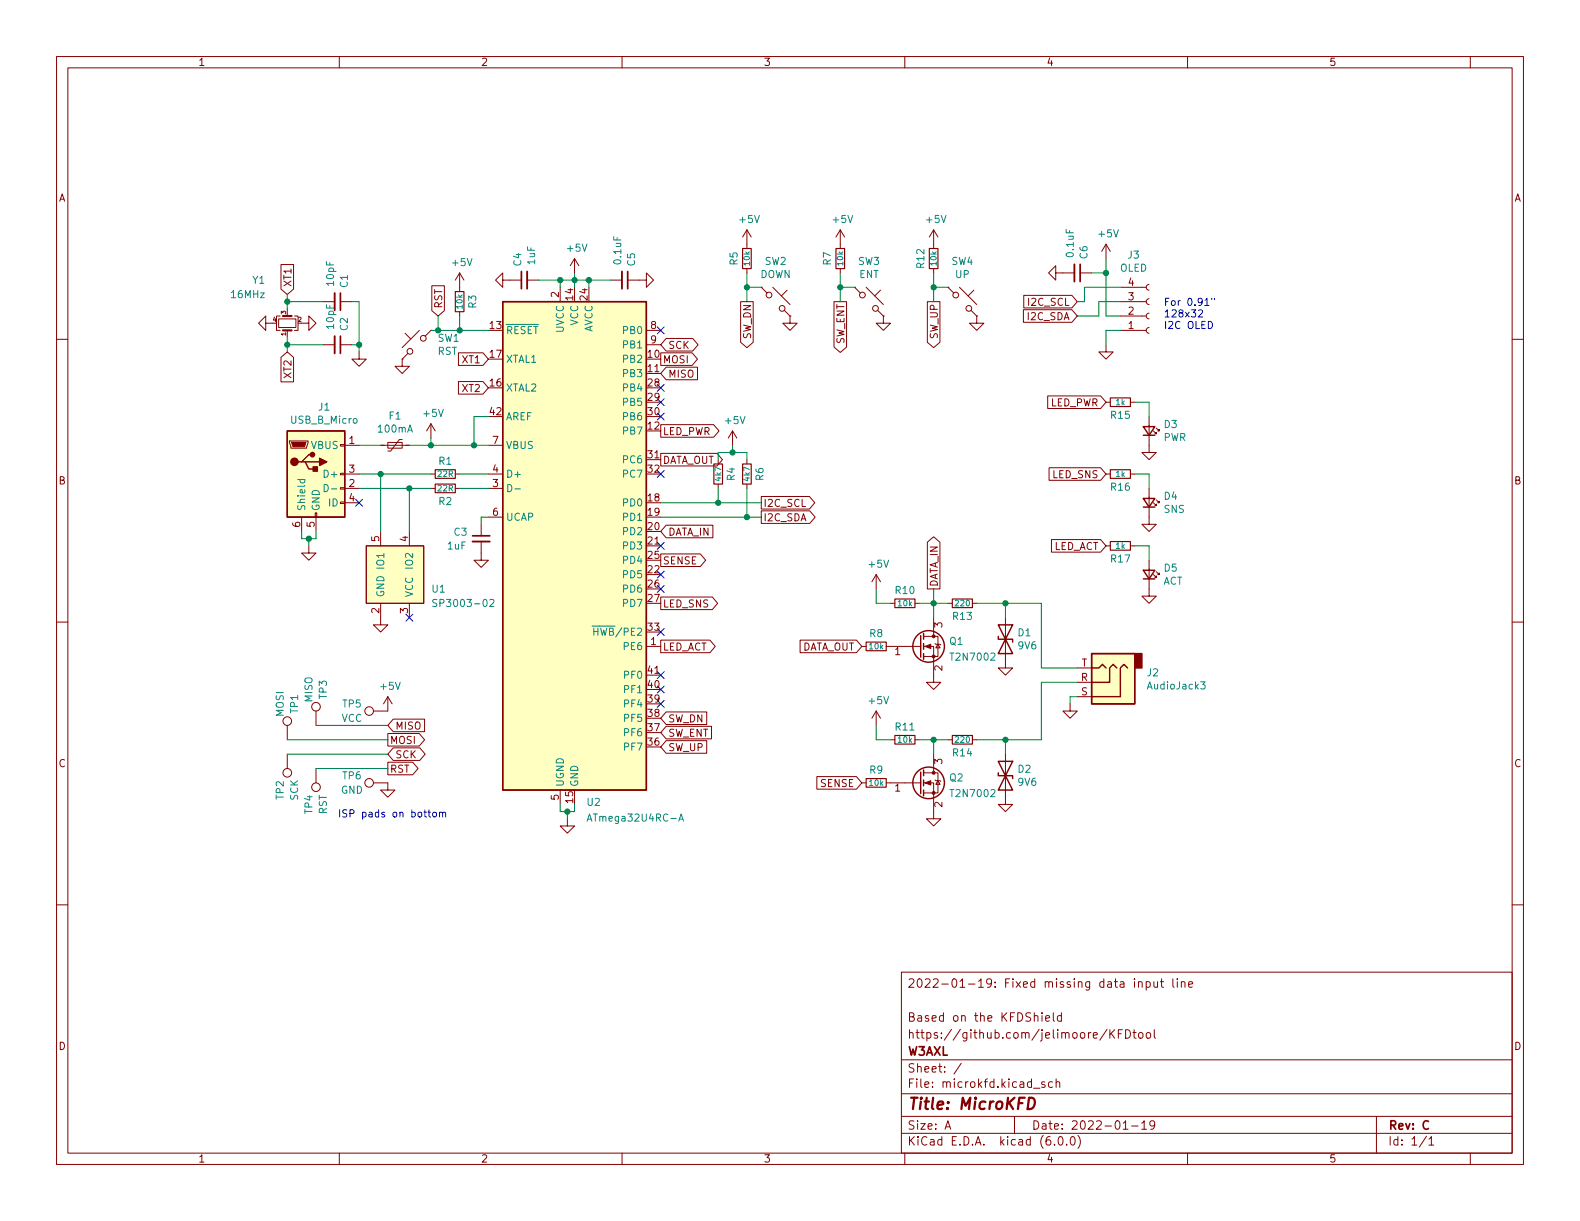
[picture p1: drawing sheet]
<svg xmlns="http://www.w3.org/2000/svg" width="279mm" height="216mm" viewBox="0 0 279 216" stroke-linecap="round" stroke-linejoin="round" font-family="sans-serif">
<g fill="none" stroke="#840000" stroke-width=".18">
<path d="M10 10h259.4v195.9h-259.4zM12 12h255.4v191.9h-255.4zM60 10v2M110 10v2M160 10v2M210 10v2M260 10v2M10 60h2M47 57.2v-1.3l-1.3 1.3 1.3 1.2v-1.2h1.3M49.3 56.4h3v1.5h-3zM49.5 55.9h-.6v2.5h.6M49.7 46.8h2.2v4.3l-1.1 1-1.1-1z"/>
<path d="M50.8 54.6v1.3M50.8 58.4v1.3M52.1 55.9h.6v2.5h-.6M53.3 57.2h1.3v-1.3l1.3 1.3-1.3 1.2v-1.2M57.1 53.3h2.1M60.2 53.3h2M71.6 58.9l1 1M74.2 58.4l-3.1 3.1M76.2 58.4l-1 1M76.2 58.4h.1M76.4 50.5h2.2v4.4l-1.1 1-1.1-1zM81.3 48.3v3.3"/>
<path d="M81.3 55.1v.8M81.3 48.3l-.8 1.2M81.3 48.3l.7 1.2M88.9 49.5v-1.2l-1.3 1.2 1.3 1.3v-1.3h3.3M93.2 49.5h2M99.1 50.8v2.5M101.6 45.7l-.8 1.3M101.6 45.7v2.6M101.6 45.7l.8 1.3M107.9 49.5h2.1M111 49.5h3.3v-1.2l1.3 1.2-1.3 1.3v-1.3M114.3 58.4h2.5"/>
<path d="M117.8 59.8h4.7l.9 1.2-.9 1.1h-4.7l-1-1.1zM131 53.3h2.2v7.2l-1.1 1-1.1-1zM132.1 40.6l-.8 1.3M132.1 40.6v3.3M132.1 47.5v.8M132.1 40.6l.7 1.3M134.6 50.8l1 1M134.6 50.8h.1M136.7 50.8l3 3M138.7 54.9l1 1M139.2 51.3l-1 1M139.7 55.9v1.3h1.3l-1.3 1.2-1.3-1.2h1.3"/>
<path d="M139.7 55.9h.1M147.5 53.3h2.2v8.1l-1.1 .9-1.1-.9zM148.6 40.6v3.3M148.6 47.5v.8M148.6 40.6l-.8 1.3M148.6 40.6l.8 1.3M151.1 50.8l1 1M151.1 50.8h.1M153.2 50.8l3 3M155.2 54.9l1 1M155.7 51.3l-1 1M156.2 55.9v1.3h1.3l-1.3 1.2-1.3-1.2h1.3"/>
<path d="M156.2 55.9h.1M164 53.3h2.2v7.2l-1.1 1-1.1-1zM165.1 40.6v3.3M165.1 47.5v.8M165.1 40.6l-.8 1.3M165.1 40.6l.8 1.3M167.6 50.8l1.1 1M167.6 50.8h.1M169.7 50.8l3 3M171.7 54.9l1 1M172.2 51.3l-1 1M172.7 55.9h.1"/>
<path d="M172.7 55.9v1.3h1.3l-1.3 1.2-1.3-1.2h1.3M181 54.8h8.5l1 1.1-1 1.1h-8.5zM181 52.2h8.5l1 1.1-1 1.2h-8.5zM186.7 48.3v-1.3l-1.3 1.3 1.3 1.2v-1.2h3.3M191 48.3h2M195.6 43.2l-.8 1.3M195.6 43.2v2.5M195.6 43.2l.7 1.3M198.1 53.3h4.6M198.1 50.8h4.6M198.1 55.9h4.6M198.1 58.4h4.6"/>
<path d="M203.2 50.3l-.4 .1-.1 .4 .1 .4 .4 .1M203.2 52.8l-.4 .2-.1 .3 .1 .4 .4 .1M203.2 55.4l-.4 .1-.1 .4 .1 .3 .4 .2M203.2 57.9l-.4 .2-.1 .3 .1 .4 .4 .1M267.4 60h2M49.7 63.2l1.1-1 1.1 1v4.3h-2.2zM51.2 78h3.3v.2l-.3 1h-2.8zM57.1 61h2.1M60.2 78.6h.8v.3h-.8zM60.2 61h2M61 78.7h2.5M63.5 62.2v1.3h1.3l-1.3 1.3-1.3-1.3h1.3"/>
<path d="M67.3 78.7h5.1M68.6 78.2h2.5v1h-2.5zM71.1 63.5v1.3h1.3l-1.3 1.2-1.3-1.2h1.3M71.1 63.5h.1M71.1 77.7h-.5l-1.5 2.1h-.5M72.1 62.5l-1 1M76.2 74.9l-.8 1.3M76.2 74.9v2.6M76.2 74.9l.8 1.3M81.1 67.5h4.3l1 1.1-1 1.1h-4.3zM81.1 62.4h4.3l1 1.1-1 1.1h-4.3zM86.4 78.7h2.5"/>
<path d="M114.3 61h2.5M114.3 66h2.5M116.8 75.1h9.4l1 1.1-1 1.1h-9.4zM116.8 62.4h5.6l.9 1.1-.9 1.1h-5.6zM117.8 64.9h5.5v2.3h-5.5l-1-1.2zM129.5 76.2l-.7 1.3M129.5 76.2v2.5M129.5 76.2l.8 1.3M185.3 70h9.3l1 1.1-1 1.1h-9.3zM195.6 61v1.2h1.2l-1.2 1.3-1.3-1.3h1.3M195.6 71.1h.7M199.9 71.1h.8"/>
<path d="M203.2 73.7v6.3h1.3l-1.3 1.3-1.3-1.3h1.3M204 76.2l.5 .5v-.2v.2h-.3M204.5 75.7l.5 .5v-.3v.3h-.3M53.3 91.4v2.6M54.6 96.5v1.3h1.3l-1.3 1.3-1.3-1.3h1.3M55.8 90.7h.2v.7h-.2zM55.9 91.4v2.6M60.2 88.8h.8v.2h-.8zM60.2 86.2h.8v.3h-.8zM60.2 83.7h.8v.2h-.8zM61 83.8h2.5M61 86.4h2.5"/>
<path d="M61 88.9h2.5M64.8 96.5h10.1v10.2h-10.1zM67.3 94v2.5M72.4 94v2.5M76.2 83.8h.8M76.2 86.4h.8M80.5 83.8h.8M80.5 86.4h.8M85.1 95.8v3.3h1.3l-1.3 1.2-1.3-1.2h1.3M85.1 92.7v2M86.4 83.8h2.5M86.4 86.4h2.5"/>
<path d="M86.4 91.4h2.5M114.3 96.5h2.5M114.3 81.3h2.5M116.8 80.2h10l1 1.1-1 1.1h-10zM116.8 97.9h7l1 1.2-1 1.1h-7zM117.8 92.9h8.3v2.2h-8.3l-1-1.1zM127 85.6v.8M132.1 81.3v.7M132.1 85.6v.8M134.6 87.8h8.5l1 1.1-1 1.1h-8.5zM134.6 90.3h8.6l.9 1.1-.9 1.2h-8.6zM164 95.9l1.1-1 1.1 1v8.2h-2.2z"/>
<path d="M185.5 82.7h9.1l1 1.1-1 1.1h-9.1zM185.9 95.4h8.7l1 1.1-1 1.1h-8.7zM195.6 83.8h.7M195.6 96.5h.7M199.9 83.8h.8M199.9 96.5h.8M203.2 99.1v6.3h1.3l-1.3 1.3-1.3-1.3h1.3M203.2 86.4v6.3h1.3l-1.3 1.3-1.3-1.3h1.3M204 88.9l.5 .5v-.2v.2h-.3M204.5 88.4l.5 .5v-.3v.3h-.3M10 110h2M67.3 106.7v3.8h1.3l-1.3 1.3-1.3-1.3h1.3"/>
<path d="M72.4 106.7v2.5M114.3 114.3h2.5M114.3 119.4h2.5M116.8 113.2h8.7l1 1.1-1 1.1h-8.7zM116.8 105.6h9.2l.9 1.1-.9 1.1h-9.2zM141.5 113.2h9.9l1 1.1-1 1.1h-9.9zM152.4 114.3h.8M154.9 101.6v2.5M154.9 101.6l-.7 1.3M154.9 101.6l.8 1.3M156.7 114.3h6.1M157.5 106.7h.7"/>
<path d="M161.8 106.7h.8M163.3 114.3h1.8v6.4h1.3l-1.3 1.2-1.3-1.2h1.3M163.3 112.5h2.6v3.6h-2.6M165.1 109.2v3.3M165.4 113.8l.1 .1h.7l.2 .1M165.9 113.9l.3 .7h-.7zM167.6 106.7h.8M172 106.7h.7M177.8 109.2v8.9h1.3l-1.3 1.3-1.3-1.3h1.3M190.5 118.1h2.5M204 101.6l.5 .5v-.2v.2h-.3M204.5 101.1l.5 .5v-.3v.3h-.3"/>
<path d="M267.4 110h2M50.8 128.3v2.5M50.8 133.4v2.5M55.9 125.7v2.6M55.9 135.9v2.5M66 138.4h2.6v1.3h1.2l-1.2 1.3-1.3-1.3h1.3M68.6 129.7h5.5l1 1.1-1 1.1h-5.5zM68.6 134.8h4.4l.9 1.1-.9 1.1h-4.4zM68.6 123.2v2.5h-2.6M68.6 123.2l-.8 1.3M68.6 123.2l.7 1.3M69.5 127.2h5.6v2.2h-5.6l-.9-1.1z"/>
<path d="M69.5 132.2h4.7l1 1.2-1 1.1h-4.7l-.9-1.1zM99.1 139.7v2.5M117.8 131h7.2v2.2h-7.2l-1-1.1zM117.8 125.9h7.2v2.2h-7.2l-1-1.1zM117.8 128.4h8v2.3h-8l-1-1.2zM144.4 137.3h7l1 1.1-1 1.1h-7zM152.4 138.4h.8M154.9 125.7l-.7 1.3M154.9 125.7v2.6M154.9 125.7l.8 1.3M156.7 138.4h6.1M157.5 130.8h.7"/>
<path d="M161.8 130.8h.8M163.3 138.4h1.8v6.4h1.3l-1.3 1.3-1.3-1.3h1.3M163.3 136.7h2.6v3.5h-2.6M165.1 133.4v3.3M165.4 137.9l.1 .1h.7l.2 .2M165.9 138l.3 .7h-.7zM167.6 130.8h.8M172 130.8h.7M177.8 133.4v8.8h1.3l-1.3 1.3-1.3-1.3h1.3M189.2 124.5v1.2h1.3l-1.3 1.3-1.2-1.3h1.2M190.5 120.7h2.5M190.5 123.2h2.5"/>
<path d="M10 160h2M100.3 144.8v1.3h1.3l-1.3 1.2-1.2-1.2h1.2M267.4 160h2M159.4 171.9h108v32h-108zM184.3 179.1v.1M184.3 179.6v1M186.3 179.1v1.3l.2 .2M187.7 179.6h-.4l-.3 .3v.4l.1 .2h.6M187.7 179.1v1.5M200.6 173.1v.1M200.6 173.6v1M201.3 173.7l.2-.1h.4l.1 1"/>
<path d="M201.3 173.6v1M202.7 173.6h.4l.3 .3v.4l-.1 .2h-.6M202.7 173.6v1.5M204 173.6l.1 .9 .4 .1 .2-.2M204.7 173.6v1M205.2 173.6h.6M205.4 173.1v1.3l.4 .2M207.4 173.1v1.3l.2 .2M208.2 173.1v.1M208.2 173.6v1M208.9 173.7l.2-.1h.4v1M208.9 173.6v1"/>
<path d="M210.2 174.1l.7-.2-.1-.3h-.4l-.2 .2 .1 .7h.5M159.4 197.4h108M159.4 193.4h108M159.4 187.4h108M167.1 199.7l.5-1.5 .5 1.5M167.3 199.2h.7M170 188l-1.3 1.9M179.4 197.4v3M182.8 192.4h1.1M184.8 191.4l-.4-.1-.2 .2 .1 .2 .5 .2v.3h-.6M184.9 180.1l.7-.2-.1-.3h-.4l-.2 .2 .1 .7h.5M186.1 191.4l-.4-.1-.3 .3v.4l.1 .2h.6"/>
<path d="M186.8 191.4l.2-.1 .3 .1 .1 .9M186.8 190.8v1.5M195.8 182l-1.3 1.9M196.3 182.1v1.5M196.5 182.7l.6 .9M197.1 182.1l-.8 .8M197.8 182.8h.5M198.5 182.1h-.7v1.5M198.6 199.7h.9M199 182.1a.76 .76 0 0 1 .9 .7 .76 .76 0 0 1-.9 .8zM200.1 199.1h1.2M200.3 182.6h.6"/>
<path d="M200.5 182.1v1.3l.4 .2M201.5 182.6h.3l.3 .3v.4l-.3 .3-.3-.1-.2-.2v-.4zM201.9 198.6l.4-.4v1.5M201.9 199.7h.9M202.8 182.6h.4l.3 .3v.4l-.3 .3-.4-.1-.1-.2v-.4zM204.1 182.1v1.3l.2 .2M204.2 198.8l-.3 .3-.4-.1-.2-.2 .2-.6h.4l.2 .1a.99 .99 0 0 1-.3 1.4h-.3M243.4 197.4v6.5M60 203.9v2M110 203.9v2M159.4 200.4h108M160 203.9v2"/>
<path d="M186.5 202.3v.2M187.3 201h.2a.81 .81 0 0 1 .6 .6 .81 .81 0 0 1-.3 .8l-.2 .1a.81 .81 0 0 1-.6-.6 .81 .81 0 0 1 .3-.9zM188.6 202.3v.2M189.5 201h.1a.81 .81 0 0 1 .6 .6 .81 .81 0 0 1-.3 .8l-.1 .1a.81 .81 0 0 1-.6-.6 .81 .81 0 0 1 .3-.9zM190.6 200.8a1.72 1.72 0 0 1 0 2.2M210 203.9v2M252.3 200.9l-1.3 1.9M252.7 201.4l.4-.4v1.5M252.7 202.5h.8M260 203.9v2"/>
<circle cx="74.9" cy="59.8" r=".51"/>
<circle cx="136" cy="52.2" r=".51"/>
<circle cx="138.3" cy="54.5" r=".51"/>
<circle cx="152.5" cy="52.2" r=".51"/>
<circle cx="154.8" cy="54.5" r=".51"/>
<circle cx="169" cy="52.2" r=".51"/>
<circle cx="171.3" cy="54.5" r=".51"/>
<circle cx="72.5" cy="62.1" r=".51"/>
<circle cx="50.8" cy="136.7" r=".76"/>
<circle cx="50.8" cy="127.5" r=".76"/>
<circle cx="55.9" cy="139.2" r=".76"/>
<circle cx="55.9" cy="125" r=".76"/>
<circle cx="65.3" cy="138.4" r=".76"/>
<circle cx="65.3" cy="125.7" r=".76"/>
</g>
<path d="M182 194.1h.4a1.08 1.08 0 0 1 .6 1.1 1.08 1.08 0 0 1-.8 .9h-.5z" fill="none" stroke="#840000" stroke-width=".4"/>
<g fill="none" stroke="#840000" stroke-width=".25">
<path d="M88.9 53.3h25.4v86.4h-25.4zM50.8 76.2h10.2v15.2h-10.2zM202.2 75.4h2l-1 1.6zM202.2 77h2M53.3 81.7h.7l.6 1.2h1.3M54 81.7h2.5M55.2 80.4h-.6l-1.3 1.3h-.6M202.2 88.1h2l-1 1.6zM202.2 89.7h2M162.8 112.4v3.8M163.3 112v1M163.3 113.8v1"/>
<path d="M163.3 115.6v1M176.5 112.5v.5h2.6v.5M176.5 110.5l2.6 5.1h-2.6l2.6-5.1zM193 115.6h7.7v8.9h-7.7zM193 118.1h1.3l.6-.6 .7 .6M197.5 118.1l-.7-.6-.6 .6v2.6h-3.2M199.4 118.1l-.6-.6-.7 .6v5.1h-5.1M202.2 100.8h2l-1 1.6zM202.2 102.4h2M162.8 136.5v3.8M163.3 136.1v1.1M163.3 137.9v1"/>
<path d="M163.3 139.7v1M176.5 136.7v.5h2.6v.5M176.5 134.6l2.6 5.1h-2.6l2.6-5.1z"/>
<circle cx="164.2" cy="114.3" r="2.79"/>
<circle cx="164.2" cy="138.4" r="2.79"/>
</g>
<g fill="#840000" stroke="#840000" stroke-width=".18">
<path d="M163.6 114.3l1-.4v.8z"/>
<path d="M163.6 138.4l1-.4v.8z"/>
<path d="M51.6 78.2h2.5l-.3 .8h-2z"/>
<circle cx="165.1" cy="116.1" r=".25"/>
<circle cx="165.1" cy="112.5" r=".25"/>
<circle cx="165.1" cy="140.2" r=".25"/>
<circle cx="165.1" cy="136.7" r=".25"/>
</g>
<path d="M59.2 51.8v3.1M59.2 59.4v3.1M93.2 48v3.1M110 48v3.1M190 46.7v3.1M83.6 95.8h3" fill="none" stroke="#840000" stroke-width=".33"/>
<path d="M60.2 51.8v3.1M60.2 59.4v3.1M92.2 48v3.1M111 48v3.1M191 46.7v3.1M83.6 94.7h3" fill="none" stroke="#840000" stroke-width=".3"/>
<g fill="none" stroke="#840000" stroke-width=".2">
<path d="M80.5 51.6h1.5v3.5h-1.5zM131.3 43.9h1.5v3.6h-1.5zM147.8 43.9h1.6v3.6h-1.6zM164.3 43.9h1.6v3.6h-1.6zM196.3 70.4h3.6v1.5h-3.6zM77 85.6h3.5v1.5h-3.5zM77 83.1h3.5v1.5h-3.5zM126.2 82h1.6v3.6h-1.6zM131.3 82h1.5v3.6h-1.5zM196.3 83.1h3.6v1.5h-3.6zM196.3 95.8h3.6v1.5h-3.6zM153.2 113.5h3.5v1.6h-3.5z"/>
<path d="M158.2 105.9h3.6v1.5h-3.6zM168.4 105.9h3.6v1.5h-3.6zM153.2 137.7h3.5v1.5h-3.5zM158.2 130h3.6v1.6h-3.6zM168.4 130h3.6v1.6h-3.6z"/>
</g>
<path d="M50 58.4h1.6M50 55.9h1.6" fill="none" stroke="#840000" stroke-width=".38"/>
<g fill="#ffffc2" stroke="#ffffc2" stroke-width=".18">
<path d="M193 115.6h7.7v8.9h-7.7z"/>
<path d="M64.8 96.5h10.1v10.2h-10.1z"/>
<path d="M88.9 53.3h25.4v86.4h-25.4z"/>
<path d="M50.8 76.2h10.2v15.2h-10.2z"/>
</g>
<g fill="#840000" stroke="#840000" stroke-width=".25">
<path d="M200.7 115.6h1.2v2.5h-1.2z"/>
<path d="M56.5 81l1.3 .7-1.3 .6z"/>
<path d="M55.4 82.6h.7v.7h-.7z"/>
<circle cx="52.1" cy="81.7" r=".63"/>
<circle cx="55.2" cy="80.4" r=".38"/>
</g>
<path d="M52.6 84.8h1.3M53.1 84.8v.3l.2 .3 .6-.1v-.5M57.3 85.7a.64 .64 0 0 1 .8 .6 .64 .64 0 0 1-.8 .6zM58.6 86.5h1M89.8 85.7a.64 .64 0 0 1 .7 .6 .64 .64 0 0 1-.7 .6zM91.1 86.5h.9M77.2 106h-.4l-.2 .1v.4l.5 .2 .1 .3-.2 .3-.5-.1M86.6 106.1l.5-.1 .2 .3-.7 1h.7M212.3 120.6h.8l-.4 .4 .4 .2v.5l-.2 .1-.6-.1M103.8 145.2l.4-1.3 .5 1.3M120 145.2l.5-1.3 .4 1.3M120.1 144.8h.7" fill="none" stroke="#008484" stroke-width=".18"/>
<path d="M211.9 54.9l.5-.1 .3 .3-.8 1h.8M213.1 54h.7M213.7 56.8a.64 .64 0 0 1 .7 .7 .64 .64 0 0 1-.7 .6zM214.3 52.7v.3M214.8 52.7v.3M75.7 143.6h.5M75.9 143.2v1.1l.3 .2M76.6 143.7l.3-.1 .3 .3v.3l-.3 .3-.3-.1-.1-.2zM77.7 143.7l.2-.1 .3 .1 .1 .8M77.7 143.6v.9M78.3 143.8l.2-.2 .3 .1v.8" fill="none" stroke="#0000c2" stroke-width=".18"/>
<g fill="none" stroke="#008400" stroke-width=".18">
<path d="M50.8 53.3h6.3M50.8 52.1v2.5M50.8 59.7v2.5M62.2 53.3h1.3v8.9M76.2 58.4h10.2M77.5 55.9v2.5M81.3 55.9v2.5M95.2 49.5h12.7M99.1 49.5v1.3M101.6 48.3v2.5M104.1 49.5v1.3M132.1 48.3v5"/>
<path d="M132.1 50.8h2.5M148.6 48.3v5M148.6 50.8h2.5M165.1 48.3v5M165.1 50.8h2.5M193 48.3h2.6M195.6 45.7v10.2h2.5M198.1 50.8h-6.3v2.5h-1.3M198.1 53.3h-3.8v2.6h-3.8M198.1 58.4h-2.5v2.6M50.8 61h6.3M62.2 61h1.3"/>
<path d="M63.5 78.7h3.8M72.4 78.7h14M76.2 77.5v1.2M86.4 73.7h-2.6v5M129.5 78.7v1.3M200.7 71.1h2.5v2.6M53.3 94v1.3h2.6v-1.3M54.6 95.3v1.2M63.5 86.4h12.7M63.5 83.8h12.7M67.3 83.8v10.2M72.4 86.4v7.6"/>
<path d="M81.3 86.4h5.1M81.3 83.8h5.1M86.4 91.4h-1.3v1.3M116.8 91.4h17.8M116.8 88.9h17.8M127 81.3v-1.3h5.1v1.3M127 86.4v2.5M132.1 86.4v5M200.7 83.8h2.5v2.6M200.7 96.5h2.5v2.6M154.9 104.1v2.6h2.6M162.6 106.7h5"/>
<path d="M165.1 104.1v5.1M172.7 106.7h11.4v11.4h6.4M177.8 106.7v2.5M50.8 130.8h17.8M50.8 133.4h17.8M55.9 128.3h12.7M55.9 135.9h12.7M154.9 128.3v2.5h2.6M162.6 130.8h5M165.1 130.8v2.6M177.8 130.8v2.6M190.5 123.2h-1.3v1.3"/>
<path d="M190.5 120.7h-6.4v10.1h-11.4M99.1 142.2v1.3h2.5v-1.3M100.3 143.5v1.3"/>
</g>
<g fill="none" stroke="#000084" stroke-width=".18">
<path d="M116.2 57.8l1.2 1.2M117.4 57.8l-1.2 1.2M116.2 70.5l1.2 1.2M116.2 68l1.2 1.2M116.2 73.1l1.2 1.2M117.4 70.5l-1.2 1.2M117.4 68l-1.2 1.2M117.4 73.1l-1.2 1.2M62.9 88.3l1.2 1.2M64.1 88.3l-1.2 1.2M116.2 95.9l1.2 1.2M116.2 83.2l1.2 1.2"/>
<path d="M117.4 95.9l-1.2 1.2M117.4 83.2l-1.2 1.2M71.8 108.6l1.2 1.2M73 108.6l-1.2 1.2M116.2 118.8l1.2 1.2M116.2 103.5l1.2 1.2M116.2 101l1.2 1.2M116.2 111.2l1.2 1.2M117.4 118.8l-1.2 1.2M117.4 103.5l-1.2 1.2M117.4 101l-1.2 1.2M117.4 111.2l-1.2 1.2"/>
<path d="M116.2 121.3l1.2 1.2M116.2 123.9l1.2 1.2M117.4 121.3l-1.2 1.2M117.4 123.9l-1.2 1.2"/>
</g>
<g fill="#008400" stroke="#008400" stroke-width=".18">
<circle cx="129.5" cy="80" r=".46"/>
<circle cx="132.1" cy="50.8" r=".46"/>
<circle cx="165.1" cy="50.8" r=".46"/>
<circle cx="148.6" cy="50.8" r=".46"/>
<circle cx="195.6" cy="48.3" r=".46"/>
<circle cx="177.8" cy="106.7" r=".46"/>
<circle cx="177.8" cy="130.8" r=".46"/>
<circle cx="165.1" cy="130.8" r=".46"/>
<circle cx="132.1" cy="91.4" r=".46"/>
<circle cx="165.1" cy="106.7" r=".46"/>
<circle cx="127" cy="88.9" r=".46"/>
<circle cx="72.4" cy="86.4" r=".46"/>
<circle cx="67.3" cy="83.8" r=".46"/>
<circle cx="83.8" cy="78.7" r=".46"/>
<circle cx="76.2" cy="78.7" r=".46"/>
<circle cx="54.6" cy="95.3" r=".46"/>
<circle cx="104.1" cy="49.5" r=".46"/>
<circle cx="99.1" cy="49.5" r=".46"/>
<circle cx="101.6" cy="49.5" r=".46"/>
<circle cx="81.3" cy="58.4" r=".46"/>
<circle cx="50.8" cy="61" r=".46"/>
<circle cx="63.5" cy="61" r=".46"/>
<circle cx="77.5" cy="58.4" r=".46"/>
<circle cx="50.8" cy="53.3" r=".46"/>
<circle cx="100.3" cy="143.5" r=".46"/>
</g>
<text font-size="2.8" fill="#840000" x="160.4" y="196.2">Title: MicroKFD</text>
<g font-size="2.1" fill="#840000">
<text x="160.4" y="174.6">2022-01-19: Fixed missing data input line</text>
<text x="160.4" y="183.6">https://github.com/jelimoore/KFDtool</text>
<text x="160.4" y="180.6">Based on the KFDShield</text>
<text x="160.4" y="189.7">Sheet: /</text>
<text x="160.4" y="186.7">W3AXL</text>
<text x="160.4" y="192.4">File: microkfd.kicad_sch</text>
<text x="160.4" y="202.5">KiCad E.D.A. kicad (6.0.0)</text>
<text x="160.4" y="199.7">Size: A</text>
<text x="182.4" y="199.7">Date: 2022-01-19</text>
<text x="245.4" y="199.7">Rev: C</text>
<text x="245.4" y="202.5">Id: 1/1</text>
</g>
<g font-size="1.8" fill="#840000">
<text x="35" y="11.6">1</text>
<text x="85" y="11.6">2</text>
<text x="135" y="11.6">3</text>
<text x="185" y="11.6">4</text>
<text x="235" y="11.6">5</text>
<text x="10.3" y="35.6">A</text>
<text x="267.7" y="35.6">A</text>
<text x="51.5" y="50.8" transform="rotate(-90 51.5 50.8)">XT1</text>
<text x="98.8" y="52.6" transform="rotate(-90 98.8 52.6)">2</text>
<text x="101.3" y="53.1" transform="rotate(-90 101.3 53.1)">14</text>
<text x="103.9" y="53.1" transform="rotate(-90 103.9 53.1)">24</text>
<text x="199.5" y="53.1">3</text>
<text x="199.5" y="50.5">4</text>
<text x="78.2" y="54.6" transform="rotate(-90 78.2 54.6)">RST</text>
<text x="86.6" y="58.2">13</text>
<text x="115.1" y="58.2">8</text>
<text x="165.8" y="59.9" transform="rotate(-90 165.8 59.9)">SW_UP</text>
<text x="181.8" y="56.6">I2C_SDA</text>
<text x="182" y="54.1">I2C_SCL</text>
<text x="199.5" y="58.2">1</text>
<text x="199.5" y="55.6">2</text>
<text x="81.8" y="64.2">XT1</text>
<text x="86.6" y="63.2">17</text>
<text x="114.6" y="63.2">10</text>
<text x="114.6" y="65.8">11</text>
<text x="115.1" y="60.7">9</text>
<text x="117.2" y="64.2">MOSI</text>
<text x="118.1" y="61.7">SCK</text>
<text x="132.8" y="60" transform="rotate(-90 132.8 60)">SW_DN</text>
<text x="149.3" y="61" transform="rotate(-90 149.3 61)">SW_ENT</text>
<text x="51.5" y="66.7" transform="rotate(-90 51.5 66.7)">XT2</text>
<text x="81.8" y="69.3">XT2</text>
<text x="86.6" y="68.3">16</text>
<text x="114.6" y="68.3">28</text>
<text x="114.6" y="70.9">29</text>
<text x="118.1" y="66.8">MISO</text>
<text x="185.7" y="71.8">LED_PWR</text>
<text x="86.6" y="73.4">42</text>
<text x="114.6" y="75.9">12</text>
<text x="114.6" y="73.4">30</text>
<text x="117.2" y="76.9">LED_PWR</text>
<text x="61.7" y="78.5">1</text>
<text x="61.7" y="83.6">3</text>
<text x="87.1" y="83.6">4</text>
<text x="87.1" y="78.5">7</text>
<text x="114.6" y="81">31</text>
<text x="114.6" y="83.6">32</text>
<text x="117.2" y="82">DATA_OUT</text>
<text x="10.3" y="85.7">B</text>
<text x="61.7" y="86.1">2</text>
<text x="61.7" y="88.6">4</text>
<text x="87.1" y="86.1">3</text>
<text x="114.6" y="88.6">18</text>
<text x="134.9" y="89.6">I2C_SCL</text>
<text x="186.2" y="84.5">LED_SNS</text>
<text x="267.7" y="85.7">B</text>
<text x="53.1" y="93.2" transform="rotate(-90 53.1 93.2)">6</text>
<text x="55.6" y="93.2" transform="rotate(-90 55.6 93.2)">5</text>
<text x="67.1" y="95.7" transform="rotate(-90 67.1 95.7)">5</text>
<text x="72.1" y="95.7" transform="rotate(-90 72.1 95.7)">4</text>
<text x="87.1" y="91.2">6</text>
<text x="114.6" y="91.2">19</text>
<text x="114.6" y="93.7">20</text>
<text x="118.1" y="94.7">DATA_IN</text>
<text x="134.9" y="92.2">I2C_SDA</text>
<text x="114.6" y="96.3">21</text>
<text x="114.6" y="101.3">22</text>
<text x="114.6" y="98.8">25</text>
<text x="117.2" y="99.8">SENSE</text>
<text x="186.2" y="97.2">LED_ACT</text>
<text x="114.6" y="103.9">26</text>
<text x="114.6" y="106.4">27</text>
<text x="117.2" y="107.4">LED_SNS</text>
<text x="165.8" y="103.8" transform="rotate(-90 165.8 103.8)">DATA_IN</text>
<text x="67.1" y="108.4" transform="rotate(-90 67.1 108.4)">2</text>
<text x="72.1" y="108.4" transform="rotate(-90 72.1 108.4)">3</text>
<text x="114.6" y="111.5">33</text>
<text x="166.6" y="111" transform="rotate(-90 166.6 111)">3</text>
<text x="114.6" y="119.1">41</text>
<text x="115.1" y="114">1</text>
<text x="117.2" y="115">LED_ACT</text>
<text x="141.5" y="115">DATA_OUT</text>
<text x="158.3" y="115.8">1</text>
<text x="166.6" y="118.6" transform="rotate(-90 166.6 118.6)">2</text>
<text x="191.2" y="117.9">T</text>
<text x="114.6" y="124.2">39</text>
<text x="114.6" y="121.7">40</text>
<text x="191.1" y="120.4">R</text>
<text x="191.2" y="122.9">S</text>
<text x="68.9" y="131.5">MOSI</text>
<text x="69.8" y="129">MISO</text>
<text x="114.6" y="131.8">36</text>
<text x="114.6" y="129.3">37</text>
<text x="114.6" y="126.7">38</text>
<text x="118.1" y="127.7">SW_DN</text>
<text x="118.1" y="130.3">SW_ENT</text>
<text x="10.3" y="135.6">C</text>
<text x="68.9" y="136.6">RST</text>
<text x="69.8" y="134.1">SCK</text>
<text x="118.1" y="132.8">SW_UP</text>
<text x="166.6" y="135.1" transform="rotate(-90 166.6 135.1)">3</text>
<text x="267.7" y="135.6">C</text>
<text x="98.8" y="141.5" transform="rotate(-90 98.8 141.5)">5</text>
<text x="101.3" y="142" transform="rotate(-90 101.3 142)">15</text>
<text x="145.1" y="139.2">SENSE</text>
<text x="158.3" y="140">1</text>
<text x="166.6" y="142.7" transform="rotate(-90 166.6 142.7)">2</text>
<text x="10.3" y="185.7">D</text>
<text x="267.7" y="185.7">D</text>
<text x="35" y="205.6">1</text>
<text x="85" y="205.6">2</text>
<text x="135" y="205.6">3</text>
<text x="185" y="205.6">4</text>
<text x="235" y="205.6">5</text>
</g>
<g font-size="1.8" fill="#008484">
<text x="130.9" y="39.4">+5V</text>
<text x="147.4" y="39.4">+5V</text>
<text x="163.9" y="39.4">+5V</text>
<text x="194.4" y="42">+5V</text>
<text x="80.1" y="47">+5V</text>
<text x="92.2" y="47" transform="rotate(-90 92.2 47)">C4</text>
<text x="94.6" y="46.8" transform="rotate(-90 94.6 46.8)">1uF</text>
<text x="100.4" y="44.5">+5V</text>
<text x="109.9" y="46.6" transform="rotate(-90 109.9 46.6)">0.1uF</text>
<text x="112.3" y="47" transform="rotate(-90 112.3 47)">C5</text>
<text x="130.4" y="46.9" transform="rotate(-90 130.4 46.9)">R5</text>
<text x="135.2" y="46.8">SW2</text>
<text x="146.9" y="46.9" transform="rotate(-90 146.9 46.9)">R7</text>
<text x="151.8" y="46.8">SW3</text>
<text x="163.4" y="47.3" transform="rotate(-90 163.4 47.3)">R12</text>
<text x="168.3" y="46.8">SW4</text>
<text x="189.9" y="45.3" transform="rotate(-90 189.9 45.3)">0.1uF</text>
<text x="192.3" y="45.7" transform="rotate(-90 192.3 45.7)">C6</text>
<text x="199.5" y="45.7">J3</text>
<text x="41" y="52.7">16MHz</text>
<text x="44.7" y="50.2">Y1</text>
<text x="59.1" y="50.5" transform="rotate(-90 59.1 50.5)">10pF</text>
<text x="61.5" y="50.8" transform="rotate(-90 61.5 50.8)">C1</text>
<text x="134.4" y="49.1">DOWN</text>
<text x="151.9" y="49.1">ENT</text>
<text x="169" y="49.1">UP</text>
<text x="198" y="48">OLED</text>
<text x="59.1" y="58.1" transform="rotate(-90 59.1 58.1)">10pF</text>
<text x="61.5" y="58.4" transform="rotate(-90 61.5 58.4)">C2</text>
<text x="84.2" y="54.5" transform="rotate(-90 84.2 54.5)">R3</text>
<text x="89.4" y="59.1">~{RESET}</text>
<text x="99.7" y="58.9" transform="rotate(-90 99.7 58.9)">UVCC</text>
<text x="102.2" y="57.6" transform="rotate(-90 102.2 57.6)">VCC</text>
<text x="104.8" y="58.9" transform="rotate(-90 104.8 58.9)">AVCC</text>
<text x="110.4" y="59.1">PB0</text>
<text x="77.4" y="62.7">RST</text>
<text x="77.4" y="60.4">SW1</text>
<text x="89.4" y="64.1">XTAL1</text>
<text x="110.4" y="64.1">PB2</text>
<text x="110.4" y="61.6">PB1</text>
<text x="89.4" y="69.2">XTAL2</text>
<text x="110.4" y="66.7">PB3</text>
<text x="110.4" y="69.2">PB4</text>
<text x="110.4" y="71.8">PB5</text>
<text x="51.5" y="74.9">USB_B_Micro</text>
<text x="56.3" y="72.6">J1</text>
<text x="67" y="76.5">100mA</text>
<text x="68.8" y="74.2">F1</text>
<text x="75" y="73.7">+5V</text>
<text x="89.4" y="74.3">AREF</text>
<text x="110.4" y="76.8">PB7</text>
<text x="110.4" y="74.3">PB6</text>
<text x="128.3" y="75">+5V</text>
<text x="196.5" y="74">R15</text>
<text x="205.7" y="78">PWR</text>
<text x="205.9" y="75.7">D3</text>
<text x="55" y="79.4">VBUS</text>
<text x="77.6" y="82.2">R1</text>
<text x="89.4" y="79.4">VBUS</text>
<text x="110.4" y="81.9">PC6</text>
<text x="57.6" y="84.5">D+</text>
<text x="58.2" y="89.5">ID</text>
<text x="77.6" y="89.3">R2</text>
<text x="89.4" y="84.5">D+</text>
<text x="110.4" y="89.5">PD0</text>
<text x="110.4" y="84.5">PC7</text>
<text x="129.9" y="85" transform="rotate(-90 129.9 85)">R4</text>
<text x="135" y="85" transform="rotate(-90 135 85)">R6</text>
<text x="196.5" y="86.7">R16</text>
<text x="205.9" y="88.4">D4</text>
<text x="54" y="90.4" transform="rotate(-90 54 90.4)">Shield</text>
<text x="56.5" y="90.4" transform="rotate(-90 56.5 90.4)">GND</text>
<text x="80.3" y="94.7">C3</text>
<text x="89.4" y="92.1">UCAP</text>
<text x="110.4" y="92.1">PD1</text>
<text x="110.4" y="94.6">PD2</text>
<text x="205.8" y="90.7">SNS</text>
<text x="67.9" y="100.4" transform="rotate(-90 67.9 100.4)">IO1</text>
<text x="73" y="100.4" transform="rotate(-90 73 100.4)">IO2</text>
<text x="79.2" y="97.2">1uF</text>
<text x="110.4" y="97.2">PD3</text>
<text x="110.4" y="99.7">PD4</text>
<text x="153.7" y="100.4">+5V</text>
<text x="196.5" y="99.4">R17</text>
<text x="205.9" y="101.1">D5</text>
<text x="67.9" y="105.7" transform="rotate(-90 67.9 105.7)">GND</text>
<text x="73" y="105.7" transform="rotate(-90 73 105.7)">VCC</text>
<text x="76.4" y="104.8">U1</text>
<text x="77.5" y="107.3">SP3003-02</text>
<text x="110.4" y="102.2">PD5</text>
<text x="110.4" y="104.8">PD6</text>
<text x="110.4" y="107.3">PD7</text>
<text x="158.4" y="105">R10</text>
<text x="205.6" y="103.4">ACT</text>
<text x="104.4" y="112.4">~{HWB}/PE2</text>
<text x="153.8" y="112.6">R8</text>
<text x="168.6" y="109.6">R13</text>
<text x="180" y="112.5">D1</text>
<text x="110.4" y="114.9">PE6</text>
<text x="167.9" y="114">Q1</text>
<text x="168.4" y="116.8">T2N7002</text>
<text x="180.1" y="114.8">9V6</text>
<text x="202.9" y="119.6">J2</text>
<text x="55.2" y="124.2" transform="rotate(-90 55.2 124.2)">MISO</text>
<text x="57.8" y="123.5" transform="rotate(-90 57.8 123.5)">TP3</text>
<text x="60.6" y="125.1">TP5</text>
<text x="67.4" y="122">+5V</text>
<text x="110.5" y="125.1">PF4</text>
<text x="110.5" y="122.6">PF1</text>
<text x="110.5" y="120">PF0</text>
<text x="153.7" y="124.5">+5V</text>
<text x="203.1" y="121.9">AudioJack3</text>
<text x="50.2" y="126.7" transform="rotate(-90 50.2 126.7)">MOSI</text>
<text x="52.7" y="126.1" transform="rotate(-90 52.7 126.1)">TP1</text>
<text x="60.4" y="127.6">VCC</text>
<text x="110.5" y="130.2">PF6</text>
<text x="110.5" y="127.6">PF5</text>
<text x="158.4" y="129.2">R11</text>
<text x="60.6" y="137.8">TP6</text>
<text x="110.5" y="132.7">PF7</text>
<text x="153.8" y="136.8">R9</text>
<text x="168.6" y="133.7">R14</text>
<text x="180" y="136.6">D2</text>
<text x="50.2" y="141.3" transform="rotate(-90 50.2 141.3)">TP2</text>
<text x="52.7" y="141.6" transform="rotate(-90 52.7 141.6)">SCK</text>
<text x="55.2" y="143.9" transform="rotate(-90 55.2 143.9)">TP4</text>
<text x="60.3" y="140.3">GND</text>
<text x="99.7" y="139.2" transform="rotate(-90 99.7 139.2)">UGND</text>
<text x="102.2" y="139.2" transform="rotate(-90 102.2 139.2)">GND</text>
<text x="103.8" y="142.5">U2</text>
<text x="167.9" y="138.2">Q2</text>
<text x="168.4" y="140.9">T2N7002</text>
<text x="180.1" y="138.9">9V6</text>
<text x="57.8" y="144" transform="rotate(-90 57.8 144)">RST</text>
<text x="104.5" y="145.3">ATmega32U4RC-A</text>
</g>
<g font-size="1.8" fill="#0000c2">
<text x="205.7" y="54.1">For 0.91&quot;</text>
<text x="205.7" y="56.1">128x32</text>
<text x="205.7" y="58.2">I2C OLED</text>
<text x="59.7" y="144.5">ISP pads on bottom</text>
</g>
<g font-size="1.4" fill="#008484">
<text x="132.6" y="46.9" transform="rotate(-90 132.6 46.9)">10k</text>
<text x="149.1" y="46.9" transform="rotate(-90 149.1 46.9)">10k</text>
<text x="165.6" y="46.9" transform="rotate(-90 165.6 46.9)">10k</text>
<text x="81.8" y="54.5" transform="rotate(-90 81.8 54.5)">10k</text>
<text x="197.3" y="71.6">1k</text>
<text x="77.4" y="86.9">22R</text>
<text x="77.4" y="84.3">22R</text>
<text x="127.5" y="85" transform="rotate(-90 127.5 85)">4k7</text>
<text x="132.6" y="85" transform="rotate(-90 132.6 85)">4k7</text>
<text x="197.3" y="84.3">1k</text>
<text x="197.3" y="97">1k</text>
<text x="158.8" y="107.2">10k</text>
<text x="169" y="107.2">220</text>
<text x="153.8" y="114.8">10k</text>
<text x="158.8" y="131.3">10k</text>
<text x="169" y="131.3">220</text>
<text x="153.8" y="138.9">10k</text>
</g>
<g font-size="1.1" fill="#840000">
<text x="48.3" y="56.9">4</text>
<text x="50.5" y="59.3" transform="rotate(-90 50.5 59.3)">1</text>
<text x="50.5" y="55.5" transform="rotate(-90 50.5 55.5)">3</text>
<text x="52.7" y="56.9">2</text>
</g>
</svg>
